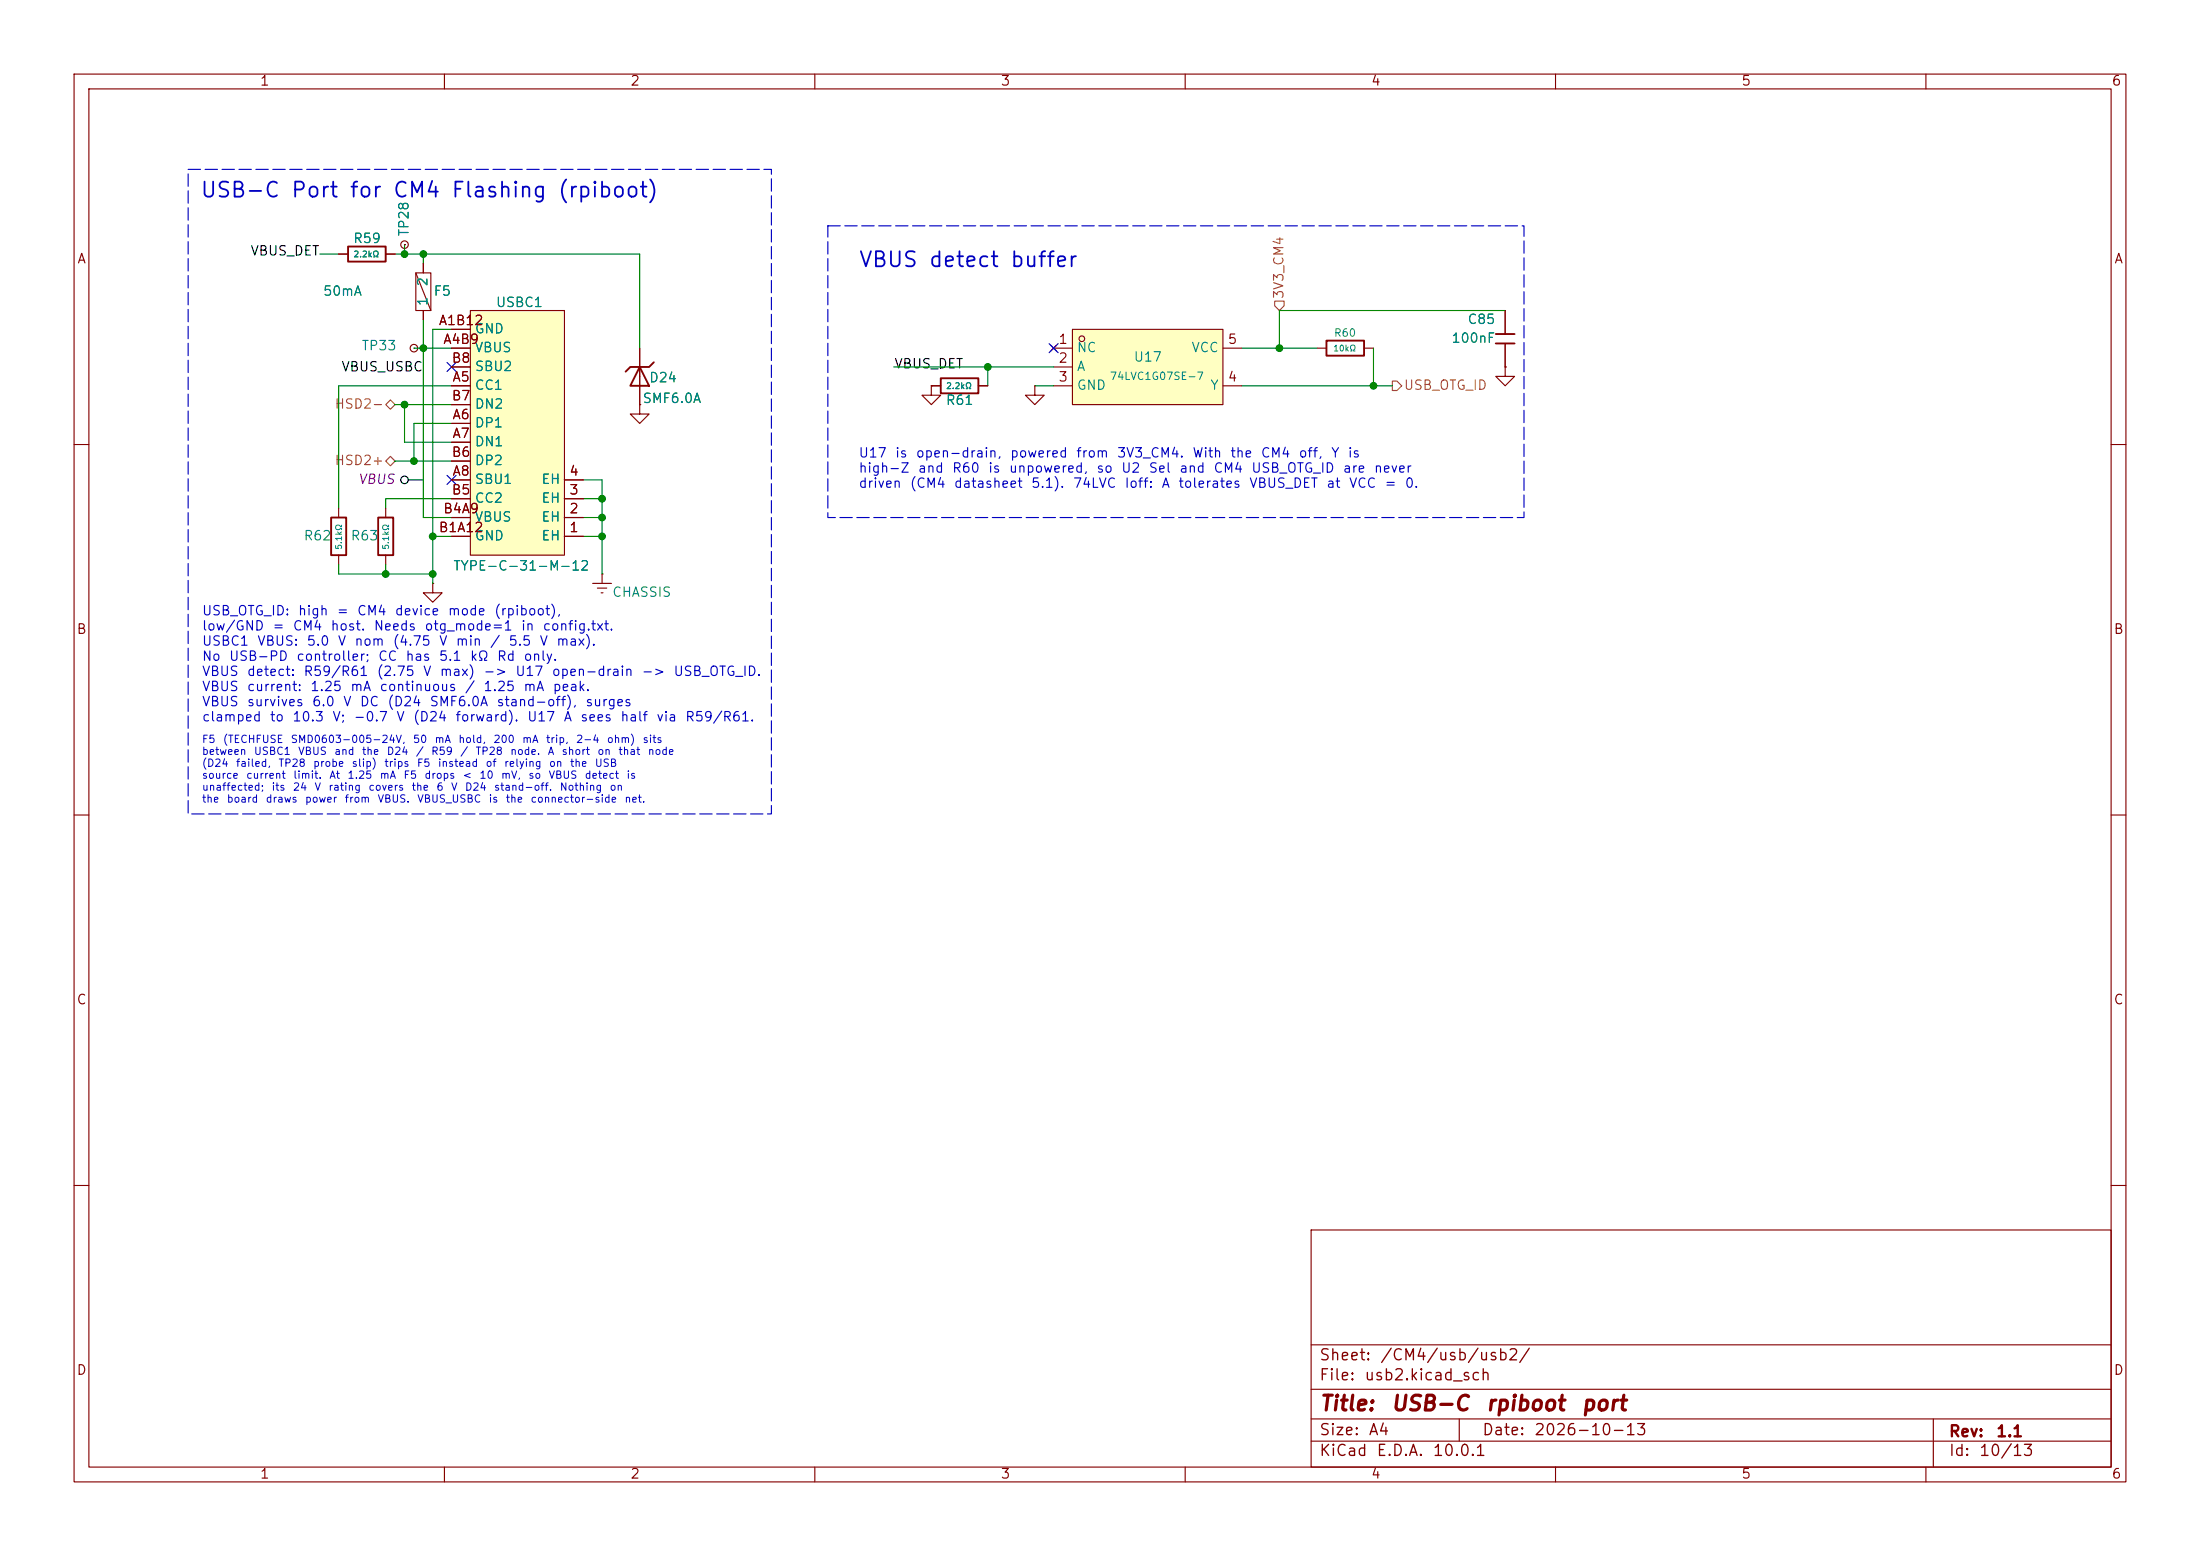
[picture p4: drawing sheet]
<svg xmlns="http://www.w3.org/2000/svg" width="297mm" height="210mm" viewBox="0 0 297 210" stroke-linecap="round" stroke-linejoin="round" font-family="sans-serif">
<g fill="none" stroke="#840000" stroke-width=".15">
<path d="M10 10h277v190h-277zM12 12h273v186h-273zM60 10v2M110 10v2M160 10v2M210 10v2M260 10v2M125.7 52.1h1.3M132.1 52.1h1.2M139.7 52.1v1.2h1.3l-1.3 1.3-1.3-1.3h1.3M139.7 52.1h.1M10 60h2"/>
<path d="M80 78.7h2.5M80.6 79.4h1.3M81.3 77.5h.1M81.3 77.5v1.2M285 60h2M81.2 80h.2M10 110h2M285 110h2M10 160h2M177 166h108v32h-108zM285 160h2M60 198v2"/>
<path d="M110 198v2M160 198v2M177 194.5h108M177 191.5h108M177 187.5h108M177 181.5h108M197 191.5v3M210 198v2M260 198v2M261 191.5v6.5"/>
</g>
<path d="M127 51.1h5.1v2h-5.1z" fill="none" stroke="#840000" stroke-width=".25"/>
<path d="M144.8 44.5h20.3v10.1h-20.3z" fill="#ffffc2"/>
<g fill="none" stroke="#840000" stroke-width=".15">
<path d="M86.4 47v7.6M125.7 52.1v1.2h1.3l-1.3 1.3-1.2-1.3h1.2M125.7 52.1h.1M141.9 46.6l.7 .8M142.2 47h2.6M142.2 49.5h2.6M142.2 52.1h2.6M142.6 46.6l-.7 .8M144.8 44.5h20.3v10.1h-20.3zM165.1 47h2.5M165.1 52.1h2.5M177.8 47h1.3"/>
<path d="M184.1 47h1.3"/>
<circle cx="146.1" cy="45.7" r=".38"/>
</g>
<path d="M86.4 49.5l1.2 2.6h-2.5zM88.3 48.9l-.7 .6h-2.5l-.6 .7M179.1 46h5v2h-5z" fill="none" stroke="#840000" stroke-width=".25"/>
<path d="M63.5 41.9h12.7v33h-12.7z" fill="#ffffc2"/>
<g fill="none" stroke="#840000" stroke-width=".15">
<path d="M45.7 34.3h1.3M52.1 34.3h1.2M54.6 33h.1M56.1 36.8h2.1v5.1h-2.1zM56.1 36.8l2.1 5.1M57.1 35.6v1.2M55.9 47h.1M57.1 41.9v1.3M61 44.5h2.5M61 47h2.5M61 52.1h2.5M61 57.2h2.5"/>
<path d="M61 59.7h2.5M61 54.6h2.5M61 49.5h2.5M63.5 41.9h12.7v33h-12.7zM86.4 54.6v1.3h1.2l-1.2 1.3-1.3-1.3h1.3M86.4 54.6h.1M86.4 47v7.6M125.7 52.1h.1M125.7 52.1h1.3M132.1 52.1h1.2M203.2 49.5v1.3h1.3l-1.3 1.3-1.3-1.3h1.3M203.2 49.5h.1"/>
<path d="M203.2 41.9v3.2M203.2 46.4v3.1M45.7 68.6v1.3M45.7 74.9v1.3M52.1 68.6v1.3M52.1 74.9v1.3M58.4 78.7v1.3h1.3l-1.3 1.3-1.3-1.3h1.3M58.4 78.7h.1M61 72.4h2.5M61 69.9h2.5M61 67.3h2.5M61 64.8h2.5"/>
<path d="M61 62.2h2.5M76.2 72.4h2.5M76.2 69.9h2.5M76.2 67.3h2.5M76.2 64.8h2.5"/>
<circle cx="54.6" cy="33" r=".51"/>
<circle cx="55.9" cy="47" r=".51"/>
</g>
<path d="M47 33.3h5.1v2h-5.1zM201.9 45.1h2.6M201.9 46.4h2.6M44.7 69.9h2v5h-2zM51.1 69.9h2v5h-2z" fill="none" stroke="#840000" stroke-width=".25"/>
<g fill="none" stroke="#000" stroke-width=".15">
<path d="M55.1 64.8h2"/>
<circle cx="54.6" cy="64.8" r=".51"/>
</g>
<path d="M52.7 54l.6 .6-.6 .6-.6-.6zM172.1 40.6h1.3v.7l-.7 .6-.6-.6zM188 51.4h.6l.6 .7-.6 .6h-.6zM52.1 62.2l.6-.6 .6 .6-.6 .7z" fill="none" stroke="#848400" stroke-width=".15"/>
<g fill="none" stroke="#008400" stroke-width=".15">
<path d="M43.2 34.3h2.5M53.3 34.3h33.1v12.7M54.6 33v1.3M57.1 34.3v1.3M53.3 54.6h7.7M54.6 54.6v5.1h6.4M55.9 47h5.1M57.1 43.2v26.7h3.9M61 44.5h-2.6v34.2M61 57.2h-5.1v5M61 52.1h-15.3v16.5M120.6 49.5h21.6"/>
<path d="M133.3 49.5v2.6M139.7 52.1h2.5M167.6 47h10.2M167.6 52.1h20.4M185.4 47v5.1M203.2 41.9h-30.5v5.1M45.7 76.2v1.3h12.7M52.1 76.2v1.3M53.3 62.2h7.7M58.4 72.4h2.6M61 67.3h-8.9v1.3M78.7 64.8h2.6v12.7"/>
<path d="M78.7 67.3h2.6M78.7 69.9h2.6M78.7 72.4h2.6"/>
</g>
<path d="M60.4 48.9l1.2 1.2M61.6 48.9l-1.2 1.2M141.6 46.4l1.2 1.2M142.8 46.4l-1.2 1.2M60.4 64.2l1.2 1.2M61.6 64.2l-1.2 1.2" fill="none" stroke="#000084" stroke-width=".15"/>
<path d="M25.4 22.9h78.7v87h-78.7zM111.8 30.5h93.9v39.4h-93.9z" fill="none" stroke="#0000c2" stroke-width=".15" stroke-dasharray="1.7 .6"/>
<g fill="#008400" stroke="#008400" stroke-width=".14">
<circle cx="185.4" cy="52.1" r=".46"/>
<circle cx="81.3" cy="72.4" r=".46"/>
<circle cx="133.3" cy="49.5" r=".46"/>
<circle cx="81.3" cy="67.3" r=".46"/>
<circle cx="172.7" cy="47" r=".46"/>
<circle cx="55.9" cy="62.2" r=".46"/>
<circle cx="58.4" cy="72.4" r=".46"/>
<circle cx="58.4" cy="77.5" r=".46"/>
<circle cx="52.1" cy="77.5" r=".46"/>
<circle cx="54.6" cy="34.3" r=".46"/>
<circle cx="57.1" cy="34.3" r=".46"/>
<circle cx="57.1" cy="47" r=".46"/>
<circle cx="54.6" cy="54.6" r=".46"/>
<circle cx="81.3" cy="69.9" r=".46"/>
</g>
<g font-size="2" fill="#0000c2">
<text x="26.9" y="27.2">USB-C Port for CM4 Flashing (rpiboot)</text>
<text x="115.8" y="36.6">VBUS detect buffer</text>
</g>
<g font-size="2" fill="#840000">
<text x="178" y="190.9">Title:</text>
<text x="187.7" y="190.9">USB-C</text>
<text x="200.5" y="190.9">rpiboot</text>
<text x="213.4" y="190.9">port</text>
</g>
<g font-size="1.5" fill="#840000">
<text x="178" y="184">Sheet:</text>
<text x="186.2" y="184">/CM4/usb/usb2/</text>
<text x="178" y="186.7">File:</text>
<text x="184.1" y="186.7">usb2.kicad_sch</text>
<text x="178" y="196.9">KiCad</text>
<text x="178" y="194.1">Size:</text>
<text x="184.7" y="194.1">A4</text>
<text x="185.7" y="196.9">E.D.A.</text>
<text x="193.3" y="196.9">10.0.1</text>
<text x="200" y="194.1">Date:</text>
<text x="207" y="194.1">2026-10-13</text>
<text x="263" y="194.3">Rev:</text>
<text x="263" y="196.9">Id:</text>
<text x="267.1" y="196.9">10/13</text>
<text x="269.4" y="194.3">1.1</text>
</g>
<g font-size="1.3" fill="#840000">
<text x="35" y="11.9">1</text>
<text x="85" y="11.9">2</text>
<text x="135" y="11.9">3</text>
<text x="185" y="11.9">4</text>
<text x="235" y="11.9">5</text>
<text x="285" y="11.9">6</text>
<text x="10.3" y="35.9">A</text>
<text x="285.3" y="35.9">A</text>
<text x="59.1" y="44.2">A1B12</text>
<text x="59.7" y="46.7">A4B9</text>
<text x="142.8" y="46.7">1</text>
<text x="165.7" y="46.7">5</text>
<text x="60.9" y="49.3">B8</text>
<text x="61" y="51.8">A5</text>
<text x="142.8" y="49.3">2</text>
<text x="142.8" y="51.8">3</text>
<text x="165.7" y="51.8">4</text>
<text x="60.9" y="54.4">B7</text>
<text x="61" y="56.9">A6</text>
<text x="61" y="59.4">A7</text>
<text x="60.9" y="62">B6</text>
<text x="61" y="64.5">A8</text>
<text x="76.8" y="64.5">4</text>
<text x="59.7" y="69.6">B4A9</text>
<text x="60.9" y="67.1">B5</text>
<text x="76.8" y="69.6">2</text>
<text x="76.8" y="67.1">3</text>
<text x="59.1" y="72.1">B1A12</text>
<text x="76.8" y="72.1">1</text>
<text x="10.3" y="85.9">B</text>
<text x="285.3" y="85.9">B</text>
<text x="10.3" y="135.9">C</text>
<text x="285.3" y="135.9">C</text>
<text x="10.3" y="185.9">D</text>
<text x="285.3" y="185.9">D</text>
<text x="35" y="199.9">1</text>
<text x="85" y="199.9">2</text>
<text x="135" y="199.9">3</text>
<text x="185" y="199.9">4</text>
<text x="235" y="199.9">5</text>
<text x="285" y="199.9">6</text>
</g>
<g font-size="1.3">
<text x="33.7" y="34.8">VBUS_DET</text>
<text x="46" y="50.5">VBUS_USBC</text>
<text x="120.6" y="50">VBUS_DET</text>
</g>
<g font-size="1.3" fill="#008484">
<text x="47.6" y="33.1">R59</text>
<text x="55.5" y="32" transform="rotate(-90 55.5 32)">TP28</text>
<text x="43.5" y="40.2">50mA</text>
<text x="58" y="41.4" transform="rotate(-90 58 41.4)">1</text>
<text x="58" y="38.8" transform="rotate(-90 58 38.8)">2</text>
<text x="58.4" y="40.2">F5</text>
<text x="66.9" y="41.8">USBC1</text>
<text x="48.7" y="47.6">TP33</text>
<text x="64" y="45.3">GND</text>
<text x="64" y="47.9">VBUS</text>
<text x="145.3" y="47.9">NC</text>
<text x="160.8" y="47.9">VCC</text>
<text x="195.9" y="46.6">100nF</text>
<text x="198" y="44">C85</text>
<text x="64" y="52.9">CC1</text>
<text x="64" y="50.4">SBU2</text>
<text x="87.5" y="51.9">D24</text>
<text x="145.3" y="50.4">A</text>
<text x="145.3" y="52.9">GND</text>
<text x="153" y="49.1">U17</text>
<text x="163.3" y="52.9">Y</text>
<text x="64" y="58">DP1</text>
<text x="64" y="55.5">DN2</text>
<text x="86.7" y="54.7">SMF6.0A</text>
<text x="127.6" y="55">R61</text>
<text x="64" y="60.6">DN1</text>
<text x="64" y="65.6">SBU1</text>
<text x="64" y="63.1">DP2</text>
<text x="73" y="65.6">EH</text>
<text x="64" y="70.7">VBUS</text>
<text x="64" y="68.2">CC2</text>
<text x="73" y="70.7">EH</text>
<text x="73" y="68.2">EH</text>
<text x="40.9" y="73.3">R62</text>
<text x="47.3" y="73.3">R63</text>
<text x="61.1" y="77.3">TYPE-C-31-M-12</text>
<text x="64" y="73.3">GND</text>
<text x="73" y="73.3">EH</text>
<text x="82.6" y="80.9">CHASSIS</text>
</g>
<g font-size="1.3" fill="#848400">
<text x="173.6" y="40.4" transform="rotate(-90 173.6 40.4)">3V3_CM4</text>
<text x="189.4" y="52.9">USB_OTG_ID</text>
<text x="45.1" y="55.5">HSD2-</text>
<text x="45.1" y="63.1">HSD2+</text>
</g>
<text font-size="1.3" fill="#840084" x="48.2" y="65.6">VBUS</text>
<g font-size="1.3" fill="#0000c2">
<text x="115.8" y="62.1">U17</text>
<text x="115.8" y="64.1">high-Z</text>
<text x="120.7" y="62.1">is</text>
<text x="123.5" y="62.1">open-drain,</text>
<text x="123.8" y="64.1">and</text>
<text x="128.4" y="64.1">R60</text>
<text x="133.3" y="64.1">is</text>
<text x="136.1" y="64.1">unpowered,</text>
<text x="136.3" y="62.1">powered</text>
<text x="145.2" y="62.1">from</text>
<text x="147.9" y="64.1">so</text>
<text x="150.7" y="62.1">3V3_CM4.</text>
<text x="151.3" y="64.1">U2</text>
<text x="155" y="64.1">Sel</text>
<text x="159.1" y="64.1">and</text>
<text x="160.9" y="62.1">With</text>
<text x="163.7" y="64.1">CM4</text>
<text x="166" y="62.1">the</text>
<text x="168.8" y="64.1">USB_OTG_ID</text>
<text x="170.1" y="62.1">CM4</text>
<text x="175.2" y="62.1">off,</text>
<text x="179.6" y="62.1">Y</text>
<text x="181.2" y="64.1">are</text>
<text x="181.9" y="62.1">is</text>
<text x="185.4" y="64.1">never</text>
<text x="115.8" y="66.2">driven</text>
<text x="122.7" y="66.2">(CM4</text>
<text x="128.7" y="66.2">datasheet</text>
<text x="139.1" y="66.2">5.1).</text>
<text x="144.8" y="66.2">74LVC</text>
<text x="151.7" y="66.2">Ioff:</text>
<text x="156.7" y="66.2">A</text>
<text x="159" y="66.2">tolerates</text>
<text x="168.6" y="66.2">VBUS_DET</text>
<text x="179" y="66.2">at</text>
<text x="182" y="66.2">VCC</text>
<text x="186.8" y="66.2">=</text>
<text x="189.6" y="66.2">0.</text>
<text x="27.2" y="83.4">USB_OTG_ID:</text>
<text x="40.1" y="83.4">high</text>
<text x="45.4" y="83.4">=</text>
<text x="48.1" y="83.4">CM4</text>
<text x="53.2" y="83.4">device</text>
<text x="60.4" y="83.4">mode</text>
<text x="66.6" y="83.4">(rpiboot),</text>
<text x="27.2" y="85.4">low/GND</text>
<text x="27.2" y="87.5">USBC1</text>
<text x="27.2" y="89.5">No</text>
<text x="30.8" y="89.5">USB-PD</text>
<text x="34.6" y="87.5">VBUS:</text>
<text x="36.7" y="85.4">=</text>
<text x="39.4" y="85.4">CM4</text>
<text x="39.9" y="89.5">controller;</text>
<text x="41.3" y="87.5">5.0</text>
<text x="44.5" y="85.4">host.</text>
<text x="45.5" y="87.5">V</text>
<text x="47.8" y="87.5">nom</text>
<text x="50.4" y="85.4">Needs</text>
<text x="50.9" y="89.5">CC</text>
<text x="52.9" y="87.5">(4.75</text>
<text x="54.7" y="89.5">has</text>
<text x="57.2" y="85.4">otg_mode=1</text>
<text x="59.2" y="89.5">5.1</text>
<text x="59.2" y="87.5">V</text>
<text x="61.4" y="87.5">min</text>
<text x="63.4" y="89.5">kΩ</text>
<text x="66.1" y="87.5">/</text>
<text x="67" y="89.5">Rd</text>
<text x="68.6" y="87.5">5.5</text>
<text x="70.2" y="85.4">in</text>
<text x="70.6" y="89.5">only.</text>
<text x="72.8" y="87.5">V</text>
<text x="73.2" y="85.4">config.txt.</text>
<text x="75" y="87.5">max).</text>
<text x="27.2" y="91.6">VBUS</text>
<text x="27.2" y="93.6">VBUS</text>
<text x="27.2" y="95.6">VBUS</text>
<text x="33.2" y="91.6">detect:</text>
<text x="33.2" y="93.6">current:</text>
<text x="33.2" y="95.6">survives</text>
<text x="40.9" y="91.6">R59/R61</text>
<text x="41.8" y="93.6">1.25</text>
<text x="42" y="95.6">6.0</text>
<text x="46.2" y="95.6">V</text>
<text x="47.2" y="93.6">mA</text>
<text x="48.5" y="95.6">DC</text>
<text x="50.8" y="91.6">(2.75</text>
<text x="51.2" y="93.6">continuous</text>
<text x="52.2" y="95.6">(D24</text>
<text x="57" y="91.6">V</text>
<text x="57.9" y="95.6">SMF6.0A</text>
<text x="59.3" y="91.6">max)</text>
<text x="62.7" y="93.6">/</text>
<text x="65.2" y="93.6">1.25</text>
<text x="65.2" y="91.6">-&gt;</text>
<text x="66.9" y="95.6">stand-off),</text>
<text x="69.5" y="91.6">U17</text>
<text x="70.6" y="93.6">mA</text>
<text x="74.4" y="91.6">open-drain</text>
<text x="74.5" y="93.6">peak.</text>
<text x="78.9" y="95.6">surges</text>
<text x="86.5" y="91.6">-&gt;</text>
<text x="90.8" y="91.6">USB_OTG_ID.</text>
<text x="27.2" y="97.7">clamped</text>
<text x="36.3" y="97.7">to</text>
<text x="39.4" y="97.7">10.3</text>
<text x="44.8" y="97.7">V;</text>
<text x="47.6" y="97.7">-0.7</text>
<text x="53.4" y="97.7">V</text>
<text x="55.7" y="97.7">(D24</text>
<text x="61.4" y="97.7">forward).</text>
<text x="71.1" y="97.7">U17</text>
<text x="76" y="97.7">A</text>
<text x="78.3" y="97.7">sees</text>
<text x="83.7" y="97.7">half</text>
<text x="88.5" y="97.7">via</text>
<text x="92.4" y="97.7">R59/R61.</text>
</g>
<g font-size="1" fill="#008484">
<text x="180" y="45.7">R60</text>
<text x="149.7" y="51.5">74LVC1G07SE-7</text>
</g>
<g font-size="1" fill="#0000c2">
<text x="27.2" y="100.5">F5</text>
<text x="30" y="100.5">(TECHFUSE</text>
<text x="39.2" y="100.5">SMD0603-005-24V,</text>
<text x="55.7" y="100.5">50</text>
<text x="58.6" y="100.5">mA</text>
<text x="61.8" y="100.5">hold,</text>
<text x="66.5" y="100.5">200</text>
<text x="70.4" y="100.5">mA</text>
<text x="73.6" y="100.5">trip,</text>
<text x="77.7" y="100.5">2-4</text>
<text x="81.8" y="100.5">ohm)</text>
<text x="86.7" y="100.5">sits</text>
<text x="27.2" y="102.1">between</text>
<text x="27.2" y="103.7">(D24</text>
<text x="27.2" y="105.4">source</text>
<text x="27.2" y="107">unaffected;</text>
<text x="31.8" y="103.7">failed,</text>
<text x="33.1" y="105.4">current</text>
<text x="34.2" y="102.1">USBC1</text>
<text x="36.6" y="107">its</text>
<text x="37.5" y="103.7">TP28</text>
<text x="39.5" y="107">24</text>
<text x="39.5" y="105.4">limit.</text>
<text x="40.2" y="102.1">VBUS</text>
<text x="42.2" y="103.7">probe</text>
<text x="42.4" y="107">V</text>
<text x="44.3" y="107">rating</text>
<text x="44.4" y="105.4">At</text>
<text x="45" y="102.1">and</text>
<text x="46.8" y="105.4">1.25</text>
<text x="47.4" y="103.7">slip)</text>
<text x="48.8" y="102.1">the</text>
<text x="49.7" y="107">covers</text>
<text x="51.2" y="105.4">mA</text>
<text x="51.8" y="103.7">trips</text>
<text x="52.1" y="102.1">D24</text>
<text x="54.4" y="105.4">F5</text>
<text x="55.5" y="107">the</text>
<text x="56.1" y="102.1">/</text>
<text x="56.2" y="103.7">F5</text>
<text x="57.2" y="105.4">drops</text>
<text x="58.1" y="102.1">R59</text>
<text x="58.8" y="107">6</text>
<text x="59" y="103.7">instead</text>
<text x="60.8" y="107">V</text>
<text x="62" y="102.1">/</text>
<text x="62.4" y="105.4">&lt;</text>
<text x="62.7" y="107">D24</text>
<text x="64.1" y="102.1">TP28</text>
<text x="64.6" y="105.4">10</text>
<text x="65.5" y="103.7">of</text>
<text x="66.6" y="107">stand-off.</text>
<text x="67.6" y="105.4">mV,</text>
<text x="68" y="103.7">relying</text>
<text x="68.8" y="102.1">node.</text>
<text x="71.2" y="105.4">so</text>
<text x="73.9" y="102.1">A</text>
<text x="74" y="105.4">VBUS</text>
<text x="74" y="103.7">on</text>
<text x="75.5" y="107">Nothing</text>
<text x="75.7" y="102.1">short</text>
<text x="76.9" y="103.7">the</text>
<text x="78.9" y="105.4">detect</text>
<text x="80.2" y="103.7">USB</text>
<text x="80.6" y="102.1">on</text>
<text x="82.2" y="107">on</text>
<text x="83.4" y="102.1">that</text>
<text x="84.5" y="105.4">is</text>
<text x="87.4" y="102.1">node</text>
<text x="27.2" y="108.6">the</text>
<text x="30.5" y="108.6">board</text>
<text x="35.8" y="108.6">draws</text>
<text x="41.1" y="108.6">power</text>
<text x="46.4" y="108.6">from</text>
<text x="50.9" y="108.6">VBUS.</text>
<text x="56.2" y="108.6">VBUS_USBC</text>
<text x="65.9" y="108.6">is</text>
<text x="68.2" y="108.6">the</text>
<text x="71.5" y="108.6">connector-side</text>
<text x="84.2" y="108.6">net.</text>
</g>
<g font-size=".8" fill="#008484">
<text x="47.6" y="34.9">2.2kΩ</text>
<text x="179.9" y="47.6">10kΩ</text>
<text x="127.7" y="52.7">2.2kΩ</text>
<text x="46.3" y="74.3" transform="rotate(-90 46.3 74.3)">5.1kΩ</text>
<text x="52.7" y="74.3" transform="rotate(-90 52.7 74.3)">5.1kΩ</text>
</g>
</svg>
